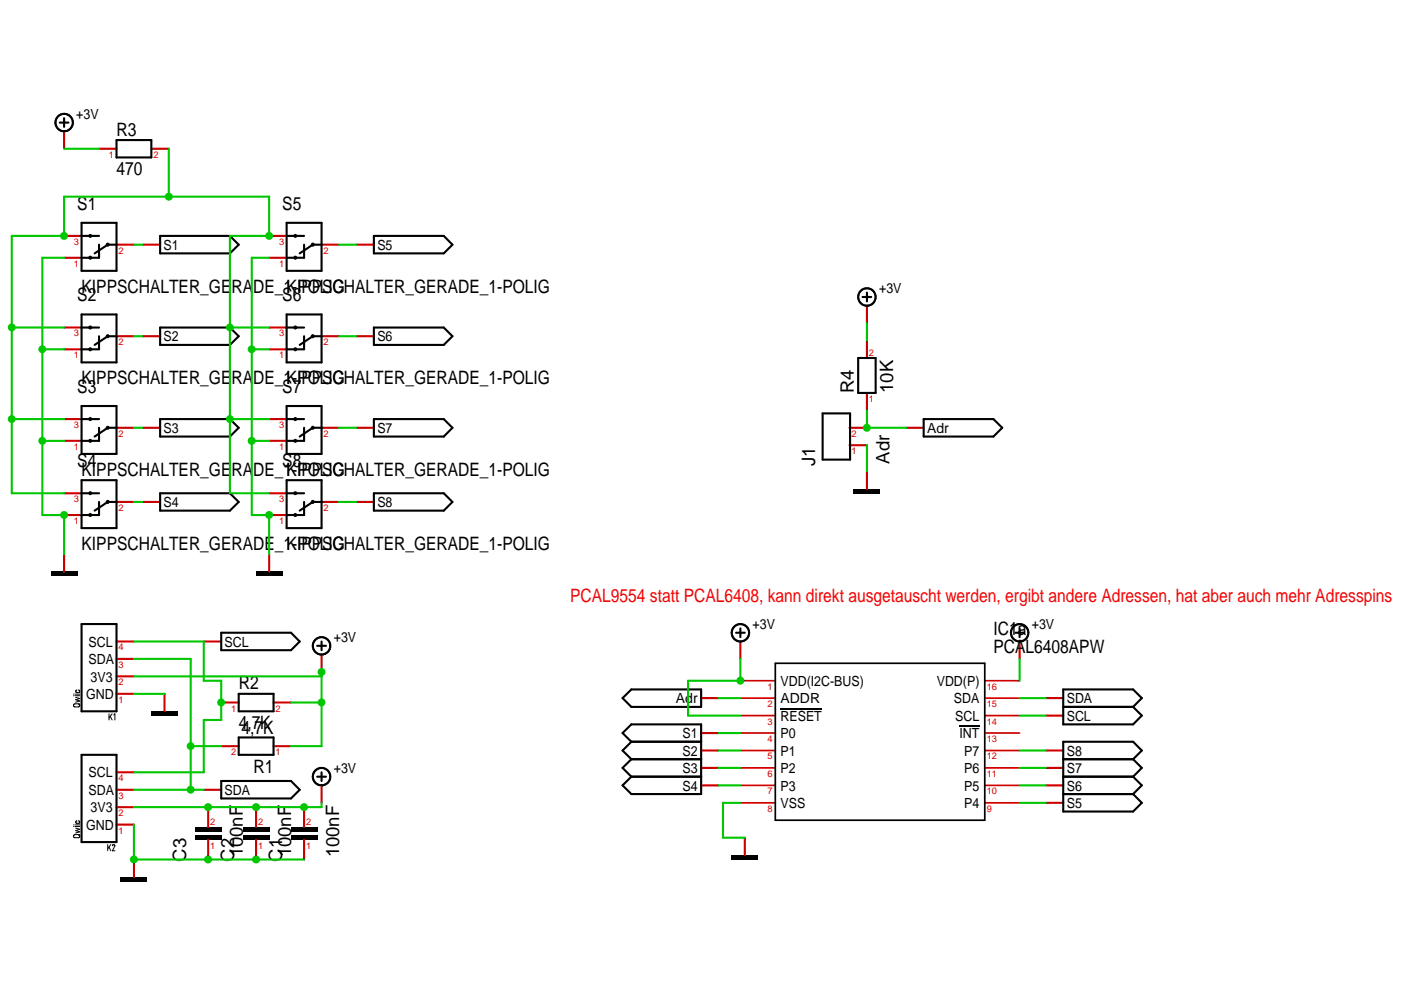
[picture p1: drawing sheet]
<svg xmlns="http://www.w3.org/2000/svg" width="297mm" height="210mm" viewBox="0 0 297 210" stroke-linecap="round" stroke-linejoin="round" font-family="sans-serif">
<g fill="none" stroke="#c70000" stroke-width=".44">
<path d="M13.6 27.8v3.7M21 31.5h3.7M32.1 31.5h3.7M13.6 54.7h3.7M13.6 50h3.7M24.7 51.9h3.7M30.2 51.9h3.8M57.1 54.7h3.7M57.1 50h3.7M68.2 51.9h3.7M75.6 51.9h3.7M13.6 74.1h3.7"/>
<path d="M13.6 69.4h3.7M24.7 71.3h3.7M30.2 71.3h3.8M57.1 74.1h3.7M57.1 69.4h3.7M68.2 71.3h3.7M75.6 71.3h3.7M183.8 64.8v3.7M183.8 72.2v3.7M13.6 93.5h3.7M13.6 88.9h3.7M24.7 90.7h3.7"/>
<path d="M30.2 90.7h3.8M57.1 93.5h3.7M57.1 88.9h3.7M68.2 90.7h3.7M75.6 90.7h3.7M180.1 90.7h3.7M180.1 94.4h3.7M183.8 83.3v3.7M183.8 99.9v3.8M192.1 90.7h3.7M13.6 117.5v3.7M13.6 109.2h3.7"/>
<path d="M13.6 104.6h3.7M24.7 106.4h3.7M30.2 106.4h3.8M57.1 117.5v3.7M57.1 109.2h3.7M57.1 104.6h3.7M68.2 106.4h3.7M75.6 106.4h3.7M24.7 136h3.7M24.7 139.7h3.7M43.2 136h3.7M68.2 138.8v3.7"/>
<path d="M157 136v3.7M216.2 136v3.7M24.7 143.4h3.7M24.7 147.1h3.7M34.9 147.1v3.7M46.9 148.9h3.7M46.9 158.2h3.7M58 148.9h3.7M58 158.2h3.7M148.7 148h3.7M148.7 159.1h3.7M148.7 155.4h3.7"/>
<path d="M221.7 148h3.7M221.7 151.7h3.7M221.7 159.1h3.7M24.7 167.4h3.7M24.7 171.1h3.7M24.7 163.7h3.7M24.7 174.8h3.7M43.2 167.4h3.7M44.1 171.1v4.2M44.1 178.1v4.1M54.3 171.1v4.2M54.3 178.1v4.1"/>
<path d="M64.5 171.1v4.2M64.5 178.1v4.1M68.2 166.5v3.7M148.7 162.8h3.7M148.7 166.5h3.7M157.9 177.6v3.7M221.7 162.8h3.7M221.7 166.5h3.7M221.7 170.2h3.7M28.4 182.2v3.7"/>
</g>
<g fill="none" stroke="#000" stroke-width=".44">
<path d="M12.7 26h1.8M13.6 25.1v1.8M24.7 29.7h7.4v3.7h-7.4zM17.3 50h3.7M17.3 47.2h7.4v10.2h-7.4zM21 51.9v2.8h-3.7M24.7 51.9h-1.9l-2.7 1.8M34 50h14.7l1.9 1.9-1.9 1.8h-14.7zM60.8 50h3.7M60.8 47.2h7.4v10.2h-7.4zM64.5 51.9v2.8h-3.7M68.2 51.9h-1.9l-2.8 1.8"/>
<path d="M79.3 50h14.8l1.8 1.9-1.8 1.8h-14.8zM17.3 69.4h3.7M17.3 66.7h7.4v10.1h-7.4zM21 71.3v2.8h-3.7M24.7 71.3h-1.9l-2.7 1.8M34 69.4h14.7l1.9 1.9-1.9 1.8h-14.7zM60.8 69.4h3.7M60.8 66.7h7.4v10.1h-7.4zM64.5 71.3v2.8h-3.7M68.2 71.3h-1.9l-2.8 1.8M79.3 69.4h14.8l1.8 1.9-1.8 1.8h-14.8zM181.9 75.9h3.8v7.4h-3.8z"/>
<path d="M182.9 63h1.8M183.8 62v1.9M17.3 88.9h3.7M17.3 86.1h7.4v10.1h-7.4zM21 90.7v2.8h-3.7M24.7 90.7h-1.9l-2.7 1.9M34 88.9h14.7l1.9 1.8-1.9 1.9h-14.7zM60.8 88.9h3.7M60.8 86.1h7.4v10.1h-7.4zM64.5 90.7v2.8h-3.7M68.2 90.7h-1.9l-2.8 1.9M79.3 88.9h14.8l1.8 1.8-1.8 1.9h-14.8z"/>
<path d="M174.4 87.7h5.8v9.8h-5.8zM195.8 88.9h14.8l1.9 1.8-1.9 1.9h-14.8zM17.3 104.6h3.7M17.3 101.8h7.4v10.2h-7.4zM21 106.4v2.8h-3.7M24.7 106.4h-1.9l-2.7 1.9M34 104.6h14.7l1.9 1.8-1.9 1.9h-14.7zM60.8 104.6h3.7M60.8 101.8h7.4v10.2h-7.4zM64.5 106.4v2.8h-3.7M68.2 106.4h-1.9l-2.8 1.9M79.3 104.6h14.8l1.8 1.8-1.8 1.9h-14.8z"/>
<path d="M17.3 132.3h7.4v18.5h-7.4zM46.9 134.2h14.8l1.8 1.8-1.8 1.9h-14.8zM67.2 136.9h1.9M68.2 136v1.9M156.1 134.2h1.8M157 133.2v1.9M215.3 134.2h1.8M216.2 133.2v1.9M50.6 147.1h7.4v3.7h-7.4zM50.6 156.4h7.4v3.6h-7.4zM132 148l1.9-1.8h14.8v3.7h-14.8zM133.9 157.3l-1.9-1.9 1.9-1.8h14.8v14.8h-14.8l-1.9-1.9 1.9-1.8"/>
<path d="M133.9 157.3h14.8M133.9 157.3l-1.9 1.8 1.9 1.9M225.4 146.2h14.8l1.9 1.8-1.9 1.9 1.9 1.8-1.9 1.9h-14.8zM225.4 149.9h14.8M17.3 160h7.4v18.5h-7.4zM46.9 165.6h14.8l1.8 1.8-1.8 1.9h-14.8zM67.2 164.7h1.9M68.2 163.7v1.9M133.9 161h14.8M133.9 164.7h14.8M133.9 161l-1.9 1.8 1.9 1.9M225.4 161h14.8"/>
<path d="M225.4 164.7h14.8M225.4 168.4h14.8M240.2 161l1.9-1.9-1.9-1.8h-14.8v14.8h14.8l1.9-1.9-1.9-1.8M240.2 161l1.9 1.8-1.9 1.9M240.2 164.7l1.9 1.8-1.9 1.9"/>
<circle cx="13.6" cy="26" r="1.84"/>
<circle cx="183.8" cy="63" r="1.85"/>
<circle cx="68.2" cy="136.9" r="1.85"/>
<circle cx="157" cy="134.2" r="1.85"/>
<circle cx="216.2" cy="134.2" r="1.85"/>
<circle cx="68.2" cy="164.7" r="1.85"/>
</g>
<g fill="#000">
<path d="M181 103.7h5.6v.9h-5.6zM10.8 121.2h5.6v.9h-5.6zM54.3 121.2h5.6v.9h-5.6zM32.1 150.8h5.6v.9h-5.6zM41.4 175.3h5.5v.9h-5.5zM41.4 177.1h5.5v1h-5.5zM51.5 175.3h5.6v.9h-5.6zM51.5 177.1h5.6v1h-5.6zM61.7 175.3h5.5v.9h-5.5zM61.7 177.1h5.5v1h-5.5zM25.6 185.9h5.6v1h-5.6zM155.1 181.3h5.6v.9h-5.6z"/>
<circle cx="19.1" cy="50" r=".42"/>
<circle cx="19.1" cy="54.6" r=".43"/>
<circle cx="22.8" cy="51.9" r=".43"/>
<circle cx="62.6" cy="50" r=".42"/>
<circle cx="62.6" cy="54.6" r=".43"/>
<circle cx="66.3" cy="51.9" r=".43"/>
<circle cx="19.1" cy="69.4" r=".43"/>
<circle cx="19.1" cy="74.1" r=".43"/>
<circle cx="22.8" cy="71.3" r=".43"/>
<circle cx="62.6" cy="69.4" r=".43"/>
<circle cx="62.6" cy="74.1" r=".43"/>
<circle cx="66.3" cy="71.3" r=".43"/>
<circle cx="19.1" cy="93.5" r=".42"/>
<circle cx="19.1" cy="88.8" r=".43"/>
<circle cx="22.8" cy="90.7" r=".42"/>
<circle cx="62.6" cy="93.5" r=".42"/>
<circle cx="62.6" cy="88.8" r=".43"/>
<circle cx="66.3" cy="90.7" r=".42"/>
<circle cx="19.1" cy="104.6" r=".42"/>
<circle cx="19.1" cy="109.2" r=".43"/>
<circle cx="22.8" cy="106.4" r=".43"/>
<circle cx="62.6" cy="104.6" r=".42"/>
<circle cx="62.6" cy="109.2" r=".43"/>
<circle cx="66.3" cy="106.4" r=".43"/>
</g>
<g fill="none" stroke="#c70000" stroke-width=".36">
<path d="M157 159.1h7.4M157 155.4h7.4M157 151.7h7.4M157 148h7.4M157 144.3h7.4M208.8 159.1h7.4M208.8 155.4h7.4M208.8 151.7h7.4M208.8 148h7.4M208.8 144.3h7.4M157 170.2h7.4M157 166.5h7.4"/>
<path d="M157 162.8h7.4M208.8 170.2h7.4M208.8 166.5h7.4M208.8 162.8h7.4"/>
</g>
<path d="M165.5 150.3h8.8M203.4 153.9h4.3" fill="none" stroke="#000" stroke-width=".23"/>
<path d="M164.4 140.6h44.4v33.3h-44.4z" fill="none" stroke="#000" stroke-width=".36"/>
<g fill="none" stroke="#000" stroke-width=".21">
<path d="M15.6 147.5h.1M15.6 147.2h.1M15.6 149.4l.3-.2h.7a.33 .33 0 0 1 .3 .4 .33 .33 0 0 1-.3 .3l-.9-.1zM16 147.5h.9M16 147.2h.9M16 147.8l.9 .3-.9 .3 .9 .2-.9 .3M16.3 146.3a.26 .26 0 0 0-.2 .3 .26 .26 0 0 0 .2 .2h.3a.26 .26 0 0 0 .3-.2 .26 .26 0 0 0-.3-.3M16.9 149.2l-.2 .2M23.1 151.3v1.4M23.4 151.9l.4 .8M23.8 151.3l-.7 .9M24.1 151.6l.3-.3v1.4"/>
<path d="M15.6 175.2h.1M15.6 174.9h.1M15.9 177a.32 .32 0 0 0-.3 .3 .32 .32 0 0 0 .3 .3h.7a.33 .33 0 0 0 .3-.3 .33 .33 0 0 0-.3-.3M15.9 177h.7M16 175.2h.9M16 174.9h.9M16 175.6l.9 .2-.9 .3 .9 .3-.9 .2M16.3 174.1a.26 .26 0 0 0-.2 .2 .26 .26 0 0 0 .1 .3l.6-.1 .1-.3-.3-.1M16.9 177l-.2 .2M22.8 179.1v1.3M23.1 179.6l.4 .8M23.5 179.1l-.7 .8"/>
<path d="M23.8 179.3a.26 .26 0 0 1 .3-.2 .26 .26 0 0 1 .3 .2l-.6 1.1h.6"/>
</g>
<circle cx="183.8" cy="90.7" r=".85" fill="#00c700"/>
<g fill="none" stroke="#00c700" stroke-width=".44">
<path d="M28.4 51.9h1.8M71.9 51.9h3.7M28.4 71.3h1.8M71.9 71.3h3.7M28.4 90.7h1.8M71.9 90.7h3.7M183.8 87v3.7h8.3M28.4 106.4h1.8M71.9 106.4h3.7M43.2 136v8.3h3.7v8.4h-3.7v11M152.4 148h4.6M152.4 159.1h4.6"/>
<path d="M152.4 155.4h4.6M216.2 159.1h5.5M216.2 151.7h5.5M152.4 162.8h4.6M152.4 166.5h4.6M216.2 162.8h5.5M216.2 166.5h5.5M216.2 170.2h5.5"/>
</g>
<circle cx="46.9" cy="148.9" r=".84" fill="#00c700"/>
<path d="M28.4 136h14.8M28.4 163.7h14.8" fill="none" stroke="#00c700" stroke-width=".44"/>
<circle cx="40.4" cy="158.2" r=".84" fill="#00c700"/>
<path d="M40.4 139.7v18.5h6.5M216.2 148h5.5" fill="none" stroke="#00c700" stroke-width=".44"/>
<circle cx="40.4" cy="167.4" r=".84" fill="#00c700"/>
<path d="M28.4 139.7h12M40.4 158.2v9.2M28.4 167.4h14.8" fill="none" stroke="#00c700" stroke-width=".44"/>
<circle cx="35.8" cy="41.7" r=".85" fill="#00c700"/>
<path d="M35.8 31.5v10.2h-22.2" fill="none" stroke="#00c700" stroke-width=".44"/>
<circle cx="48.7" cy="88.8" r=".84" fill="#00c700"/>
<path d="M48.7 69.4v19.5h8.4" fill="none" stroke="#00c700" stroke-width=".44"/>
<circle cx="48.7" cy="69.4" r=".84" fill="#00c700"/>
<path d="M48.7 50v19.4h8.4" fill="none" stroke="#00c700" stroke-width=".44"/>
<circle cx="2.5" cy="88.8" r=".84" fill="#00c700"/>
<path d="M2.5 69.4v19.5h11.1" fill="none" stroke="#00c700" stroke-width=".44"/>
<circle cx="2.5" cy="69.4" r=".84" fill="#00c700"/>
<path d="M2.5 50v19.4h11.1M48.7 88.9v15.7h8.4" fill="none" stroke="#00c700" stroke-width=".44"/>
<circle cx="57.1" cy="50" r=".85" fill="#00c700"/>
<path d="M48.7 50h8.4M2.5 88.9v15.7h11.1" fill="none" stroke="#00c700" stroke-width=".44"/>
<circle cx="13.6" cy="50" r=".85" fill="#00c700"/>
<path d="M13.6 41.7v8.3h-11.1M35.8 41.7h21.3v8.3M183.8 68.5v3.7M145.9 144.3v7.4h11.1" fill="none" stroke="#00c700" stroke-width=".44"/>
<circle cx="157" cy="144.3" r=".85" fill="#00c700"/>
<path d="M157 139.7v4.6h-11.1M216.2 139.7v4.6" fill="none" stroke="#00c700" stroke-width=".44"/>
<circle cx="68.2" cy="148.9" r=".84" fill="#00c700"/>
<path d="M68.2 148.9v9.3h-6.5" fill="none" stroke="#00c700" stroke-width=".44"/>
<circle cx="68.2" cy="142.5" r=".84" fill="#00c700"/>
<path d="M68.2 142.5v6.4h-6.5" fill="none" stroke="#00c700" stroke-width=".44"/>
<circle cx="64.5" cy="171.1" r=".84" fill="#00c700"/>
<path d="M54.3 171.1h10.2" fill="none" stroke="#00c700" stroke-width=".44"/>
<circle cx="54.3" cy="171.1" r=".85" fill="#00c700"/>
<path d="M44.1 171.1h10.2" fill="none" stroke="#00c700" stroke-width=".44"/>
<circle cx="44.1" cy="171.1" r=".85" fill="#00c700"/>
<path d="M13.6 31.5h7.4M183.8 94.4v5.5M68.2 142.5v.9h-39.8M28.4 171.1h15.7M68.2 170.2v.9h-3.7M157 170.2h-3.7v7.4h4.6" fill="none" stroke="#00c700" stroke-width=".44"/>
<circle cx="54.3" cy="182.2" r=".85" fill="#00c700"/>
<path d="M54.3 182.2h10.2" fill="none" stroke="#00c700" stroke-width=".44"/>
<circle cx="44.1" cy="182.2" r=".85" fill="#00c700"/>
<path d="M44.1 182.2h10.2" fill="none" stroke="#00c700" stroke-width=".44"/>
<circle cx="28.4" cy="182.2" r=".85" fill="#00c700"/>
<path d="M28.4 147.1h6.5M28.4 174.8v7.4h15.7" fill="none" stroke="#00c700" stroke-width=".44"/>
<circle cx="53.4" cy="74" r=".84" fill="#00c700"/>
<path d="M57.1 74.1h-3.7v19.4" fill="none" stroke="#00c700" stroke-width=".44"/>
<circle cx="53.4" cy="93.5" r=".85" fill="#00c700"/>
<path d="M53.4 54.7v19.4M53.4 93.5h3.7" fill="none" stroke="#00c700" stroke-width=".44"/>
<circle cx="57.1" cy="109.2" r=".84" fill="#00c700"/>
<path d="M53.4 54.7h3.7M53.4 93.5v15.7h3.7v8.3" fill="none" stroke="#00c700" stroke-width=".44"/>
<circle cx="9" cy="74.1" r=".84" fill="#00c700"/>
<path d="M13.6 74.1h-4.6v19.4" fill="none" stroke="#00c700" stroke-width=".44"/>
<circle cx="9" cy="93.5" r=".84" fill="#00c700"/>
<path d="M9 54.7v19.4M9 93.5h4.6" fill="none" stroke="#00c700" stroke-width=".44"/>
<circle cx="13.6" cy="109.2" r=".84" fill="#00c700"/>
<path d="M9 54.7h4.6M9 93.5v15.7h4.6v8.3" fill="none" stroke="#00c700" stroke-width=".44"/>
<g font-size="3.9">
<text x="24.7" y="28.8">R3</text>
<text x="24.7" y="37.1">470</text>
<text x="16.4" y="44.5">S1</text>
<text x="59.9" y="44.5">S5</text>
<text x="16.4" y="63.9">S2</text>
<text x="17.3" y="62">KIPPSCHALTER_GERADE_1-POLIG</text>
<text x="59.9" y="63.9">S6</text>
<text x="60.8" y="62">KIPPSCHALTER_GERADE_1-POLIG</text>
<text x="16.4" y="83.3">S3</text>
<text x="17.3" y="81.5">KIPPSCHALTER_GERADE_1-POLIG</text>
<text x="59.9" y="83.3">S7</text>
<text x="60.8" y="81.5">KIPPSCHALTER_GERADE_1-POLIG</text>
<text x="181" y="83.3" transform="rotate(-90 181 83.3)">R4</text>
<text x="189.4" y="83.3" transform="rotate(-90 189.4 83.3)">10K</text>
<text x="16.4" y="99">S4</text>
<text x="17.3" y="100.9">KIPPSCHALTER_GERADE_1-POLIG</text>
<text x="59.9" y="99">S8</text>
<text x="60.8" y="100.9">KIPPSCHALTER_GERADE_1-POLIG</text>
<text x="172.8" y="98.8" transform="rotate(-90 172.8 98.8)">J1</text>
<text x="188.6" y="98.3" transform="rotate(-90 188.6 98.3)">Adr</text>
<text x="17.3" y="116.6">KIPPSCHALTER_GERADE_1-POLIG</text>
<text x="60.8" y="116.6">KIPPSCHALTER_GERADE_1-POLIG</text>
<text x="210.6" y="134.7">IC1a</text>
<text x="210.6" y="138.4">PCAL6408APW</text>
<text x="50.6" y="146.2">R2</text>
<text x="50.6" y="154.5">4,7K</text>
<text x="51.2" y="155.6">4,7K</text>
<text x="53.8" y="163.9">R1</text>
<text x="39.5" y="182.7" transform="rotate(-90 39.5 182.7)">C3</text>
<text x="49.7" y="182.7" transform="rotate(-90 49.7 182.7)">C2</text>
<text x="51.5" y="181.8" transform="rotate(-90 51.5 181.8)">100nF</text>
<text x="59.9" y="182.7" transform="rotate(-90 59.9 182.7)">C1</text>
<text x="61.7" y="181.8" transform="rotate(-90 61.7 181.8)">100nF</text>
<text x="71.9" y="181.8" transform="rotate(-90 71.9 181.8)">100nF</text>
</g>
<text font-size="3.9" fill="#f00" x="120.9" y="127.7">PCAL9554 statt PCAL6408, kann direkt ausgetauscht werden, ergibt andere Adressen, hat aber auch mehr Adresspins</text>
<g font-size="3">
<text x="16.2" y="25.2">+3V</text>
<text x="34.7" y="53">S1</text>
<text x="80" y="53">S5</text>
<text x="186.4" y="62.2">+3V</text>
<text x="34.7" y="72.4">S2</text>
<text x="80" y="72.4">S6</text>
<text x="34.7" y="91.8">S3</text>
<text x="80" y="91.8">S7</text>
<text x="196.6" y="91.8">Adr</text>
<text x="34.7" y="107.5">S4</text>
<text x="80" y="107.5">S8</text>
<text x="18.8" y="137.1">SCL</text>
<text x="47.6" y="137.1">SCL</text>
<text x="70.8" y="136.2">+3V</text>
<text x="159.6" y="133.4">+3V</text>
<text x="218.8" y="133.4">+3V</text>
<text x="18.8" y="140.8">SDA</text>
<text x="18.3" y="148.2">GND</text>
<text x="19.2" y="144.5">3V3</text>
<text x="143.3" y="149.1">Adr</text>
<text x="165.5" y="149.1">ADDR</text>
<text x="165.5" y="145.4">VDD(I2C-BUS)</text>
<text x="198.6" y="145.4">VDD(P)</text>
<text x="202.2" y="149.1">SDA</text>
<text x="226.2" y="149.1">SDA</text>
<text x="165.5" y="152.8">RESET</text>
<text x="202.5" y="152.8">SCL</text>
<text x="226.2" y="152.8">SCL</text>
<text x="144.7" y="160.2">S2</text>
<text x="144.7" y="156.5">S1</text>
<text x="165.5" y="160.2">P1</text>
<text x="165.5" y="156.5">P0</text>
<text x="203.4" y="156.5">INT</text>
<text x="204.4" y="160.2">P7</text>
<text x="226.2" y="160.2">S8</text>
<text x="18.8" y="164.8">SCL</text>
<text x="70.8" y="163.9">+3V</text>
<text x="144.7" y="167.6">S4</text>
<text x="144.7" y="163.9">S3</text>
<text x="165.5" y="167.6">P3</text>
<text x="165.5" y="163.9">P2</text>
<text x="204.4" y="167.6">P5</text>
<text x="204.4" y="163.9">P6</text>
<text x="226.2" y="163.9">S7</text>
<text x="226.2" y="167.6">S6</text>
<text x="18.8" y="168.5">SDA</text>
<text x="19.2" y="172.2">3V3</text>
<text x="47.6" y="168.5">SDA</text>
<text x="165.5" y="171.3">VSS</text>
<text x="204.4" y="171.3">P4</text>
<text x="226.2" y="171.3">S5</text>
<text x="18.3" y="175.9">GND</text>
</g>
<g font-size="2" fill="#c70000">
<text x="23.1" y="33.4">1</text>
<text x="32.5" y="33.4">2</text>
<text x="15.7" y="51.9">3</text>
<text x="25.1" y="53.8">2</text>
<text x="59.2" y="51.9">3</text>
<text x="68.6" y="53.8">2</text>
<text x="15.7" y="56.5">1</text>
<text x="59.2" y="56.5">1</text>
<text x="15.7" y="71.3">3</text>
<text x="59.2" y="71.3">3</text>
<text x="15.7" y="76">1</text>
<text x="25.1" y="73.2">2</text>
<text x="59.2" y="76">1</text>
<text x="68.6" y="73.2">2</text>
<text x="184.2" y="75.5">2</text>
<text x="184.2" y="85.2">1</text>
<text x="15.7" y="95.4">1</text>
<text x="15.7" y="90.7">3</text>
<text x="25.1" y="92.6">2</text>
<text x="59.2" y="95.4">1</text>
<text x="59.2" y="90.7">3</text>
<text x="68.6" y="92.6">2</text>
<text x="180.6" y="92.6">2</text>
<text x="180.6" y="96.3">1</text>
<text x="15.7" y="106.5">3</text>
<text x="59.2" y="106.5">3</text>
<text x="15.7" y="111.1">1</text>
<text x="25.1" y="108.3">2</text>
<text x="59.2" y="111.1">1</text>
<text x="68.6" y="108.3">2</text>
<text x="25.1" y="137.9">4</text>
<text x="25.1" y="141.6">3</text>
<text x="25.1" y="145.3">2</text>
<text x="25.1" y="149">1</text>
<text x="162.8" y="149.9">2</text>
<text x="162.8" y="146.2">1</text>
<text x="209.2" y="149.9">15</text>
<text x="209.2" y="146.2">16</text>
<text x="49" y="150.9">1</text>
<text x="58.4" y="150.9">2</text>
<text x="162.8" y="153.6">3</text>
<text x="209.2" y="153.6">14</text>
<text x="49" y="160.1">2</text>
<text x="58.4" y="160.1">1</text>
<text x="162.8" y="161">5</text>
<text x="162.8" y="157.3">4</text>
<text x="209.2" y="161">12</text>
<text x="209.2" y="157.3">13</text>
<text x="25.1" y="165.6">4</text>
<text x="162.8" y="164.7">6</text>
<text x="209.2" y="164.7">11</text>
<text x="25.1" y="173">2</text>
<text x="25.1" y="169.3">3</text>
<text x="162.8" y="172.1">8</text>
<text x="162.8" y="168.4">7</text>
<text x="209.2" y="172.1">9</text>
<text x="209.2" y="168.4">10</text>
<text x="25.1" y="176.7">1</text>
<text x="44.6" y="174.9">2</text>
<text x="44.6" y="180">1</text>
<text x="54.7" y="174.9">2</text>
<text x="54.7" y="180">1</text>
<text x="64.9" y="174.9">2</text>
<text x="64.9" y="180">1</text>
</g>
</svg>
